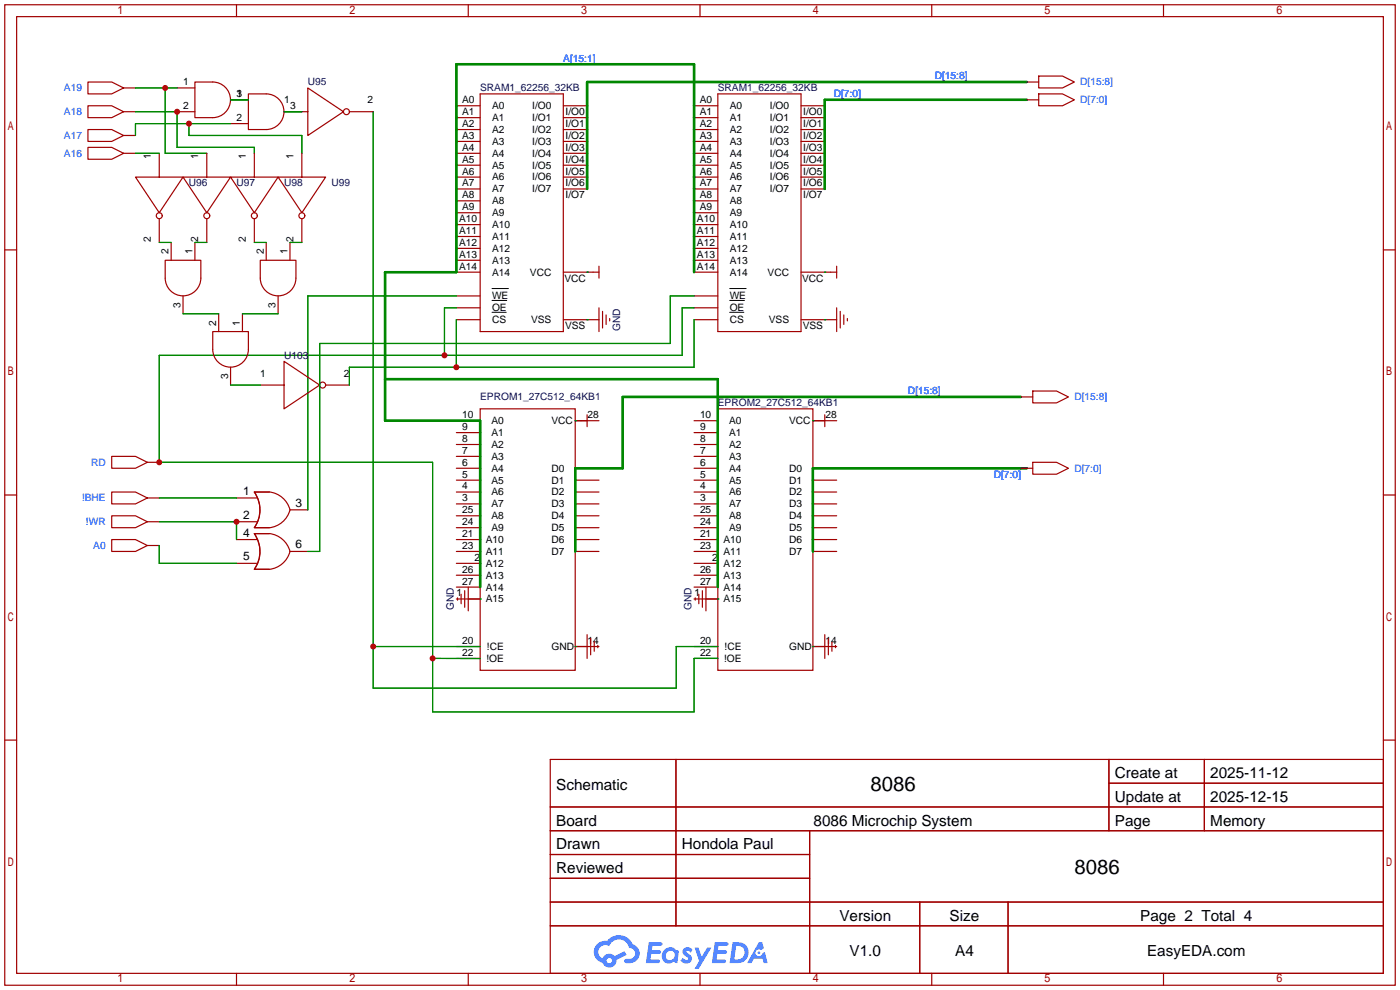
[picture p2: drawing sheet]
<svg xmlns="http://www.w3.org/2000/svg" width="299mm" height="212mm" viewBox="0 0 299 212" stroke-linecap="round" stroke-linejoin="round" font-family="sans-serif">
<g fill="none" stroke="#a10000" stroke-width=".25">
<path d="M1 1h297.2v209.6h-297.2zM3.6 3.6h292.1v204.4h-292.1zM50.5 1v2.6M100.1 1v2.6M149.6 1v2.6M199.1 1v2.6M248.7 1v2.6M1 53.4h2.6M295.7 53.4h2.5M1 105.8h2.6M295.7 105.8h2.5M1 158.2h2.6"/>
<path d="M295.7 158.2h2.5M117.6 162.3h178.1v45.7h-178.1zM117.6 172.5h178.1M117.6 177.5h178.1M144.5 162.3v35.6M173 177.5v30.5M237 162.3v15.2M237 167.4h58.7M257.4 162.3v15.2M117.6 182.6h55.4M117.6 192.8h178.1M117.6 187.7h55.4"/>
<path d="M117.6 197.9h178.1M196.6 192.8v15.2M215.4 192.8v15.2M50.5 208v2.6M100.1 208v2.6M149.6 208v2.6M199.1 208v2.6M248.7 208v2.6"/>
</g>
<g fill="#5487ff">
<path d="M146.2 202.7a1.3 1.3 0 0 1 1.8 .3l-.4 .6a.54 .54 0 0 0-.9-.2l.1 .2a1.28 1.28 0 0 1 .8 2 1.53 1.53 0 0 1-2.2-.3l.5-.6 .8 .5a.31 .31 0 0 0 .4-.3 .31 .31 0 0 0-.3-.4 1.12 1.12 0 0 1-.6-1.8z"/>
<path d="M148.5 202.5h.8l.7 2 1.1-2h1l-2.8 4.6h-.9l1-1.7z"/>
<path d="M138.7 201.4h1.6a1.31 1.31 0 0 1 1.3 .2 .4 .4 0 0 1-.4 .5l-1.8 .1-.1 .9h1.7a.4 .4 0 0 1 .3 .4 .4 .4 0 0 1-.4 .4h-1.7l-.2 1.2h1.4a.46 .46 0 0 1 .5 0 .46 .46 0 0 1 .1 .5l-.3 .2h-2.7z"/>
<path d="M152.8 201.4h1.6a1.32 1.32 0 0 1 1.3 .2 .39 .39 0 0 1-.4 .5l-1.7 .1-.2 .9h1.7a.4 .4 0 0 1 .3 .4 .4 .4 0 0 1-.4 .4h-1.7l-.2 1.2h1.4a.46 .46 0 0 1 .5 0 .46 .46 0 0 1 .1 .5l-.3 .2h-2.7z"/>
<path d="M162.2 201.4h.7l.4 1.3-.7 .4a.75 .75 0 0 0-1.1 .3 .75 .75 0 0 0 .5 1 .75 .75 0 0 0 .9-.7l.6-.2 .6 2.3h-.9l-.2-.9h-1.9l-.5 .9h-.9z"/>
<path d="M156.6 201.4l-.7 4.4h1.5a2.27 2.27 0 0 0 2.6-2.2 2.27 2.27 0 0 0-2.7-2.2zM157.3 202.1a1.5 1.5 0 0 1 1.8 1.6 1.5 1.5 0 0 1-1.9 1.4h-.3z"/>
<path d="M142 203a1.6 1.6 0 0 0-.3 2.3 1.6 1.6 0 0 0 2.3 .2l.8 .3 .3-2.4-.2-.3-.4-.1a1.58 1.58 0 0 0-2.5 0zM142.6 203.5a.98 .98 0 0 1 1.6 .4 .98 .98 0 0 1-1.1 1.3 .94 .94 0 0 1-.8-.7 .94 .94 0 0 1 .3-1z"/>
<path d="M127.6 201.8a2.37 2.37 0 0 0 1.2 4 1.54 1.54 0 0 0 1.7 1 1.54 1.54 0 0 0 1.3-1.6l2.1-1.1-.4-.8-2.1 1a1.57 1.57 0 0 0-2.6 .5 1.5 1.5 0 0 1-.7-2.1 1.5 1.5 0 0 1 2.1-.5 2.23 2.23 0 0 1 2.3-1.4 2.23 2.23 0 0 1 2 1.8 1.16 1.16 0 0 1 1.3 1.1 1.16 1.16 0 0 1-1.1 1.2h-.7a.47 .47 0 0 0-.6 .4 .47 .47 0 0 0 .4 .5 2.17 2.17 0 0 0 2.6-.9 2.17 2.17 0 0 0-.4-2.7l-.8-.4a3.2 3.2 0 0 0-5.4-.7l-1.2 .1zM129.7 205.3a.58 .58 0 0 1 1.1 0 .58 .58 0 0 1-1.1 0z"/>
<circle cx="162.2" cy="203.6" r=".28"/>
</g>
<g fill="none" stroke="#a10000" stroke-width=".25">
<path d="M18.8 17.5h5.1l2.5 1.3-2.5 1.3h-5.1zM26.4 18.8h2.6M37.8 18.8h3.9M41.7 17.5h3.8a3.8 3.8 0 0 1 3.8 3.8 3.8 3.8 0 0 1-3.8 3.8h-3.8zM65.8 18.8l7.6 5.1-7.6 5.1zM219.5 17.5h2.5M222 16.3h5.1l2.5 1.2-2.5 1.3h-5.1zM18.8 22.6h5.1l2.5 1.3-2.5 1.2h-5.1zM18.8 27.7h5.1l2.5 1.3-2.5 1.2h-5.1zM18.8 31.5h5.1l2.5 1.3-2.5 1.2h-5.1zM26.4 23.9h2.6M26.4 29h2.6"/>
<path d="M26.4 32.8h2.6M29 37.8h10.1l-5.1 7.7zM34 32.8v5M37.8 23.9h3.9M39.1 37.8h10.2l-5.1 7.7zM44.2 32.8v5M49.3 37.8h10.1l-5 7.7zM49.3 21.3h3.8M49.3 26.4h3.8M53.1 20.1h3.8a3.8 3.8 0 0 1 3.8 3.8 3.8 3.8 0 0 1-3.8 3.8h-3.8zM54.4 32.8v5M59.4 37.8h10.2l-5.1 7.7z"/>
<path d="M60.7 23.9h5.1M64.5 32.8v5M74.7 23.9h5.1M97.5 22.6h5.1M97.5 25.1h5.1M97.5 27.7h5.1M97.5 30.2h5.1M97.5 32.8h5.1M97.5 35.3h5.1M97.5 37.8h5.1M102.6 20.1h17.8v50.8h-17.8zM120.4 22.6h5.1"/>
<path d="M120.4 25.1h5.1M120.4 27.7h5.1M120.4 30.2h5.1M120.4 32.8h5.1M120.4 35.3h5.1M120.4 37.8h5.1M148.3 22.6h5.1M148.3 25.1h5.1M148.3 27.7h5.1M148.3 30.2h5.1M148.3 32.8h5.1M148.3 35.3h5.1"/>
<path d="M148.3 37.8h5.1M153.4 20.1h17.8v50.8h-17.8zM171.2 22.6h5.1M171.2 25.1h5.1M171.2 27.7h5.1M171.2 30.2h5.1M171.2 32.8h5.1M171.2 35.3h5.1M171.2 37.8h5.1M219.5 21.3h2.5M222 20.1h5.1l2.5 1.2-2.5 1.3h-5.1zM34 46.7v5.1"/>
<path d="M35.3 55.6h7.6v3.8a3.8 3.8 0 0 1-3.8 3.8 3.8 3.8 0 0 1-3.8-3.8zM36.6 51.8v3.8M41.7 51.8v3.8M44.2 46.7v5.1M54.4 46.7v5.1M55.6 55.6h7.6v3.8a3.8 3.8 0 0 1-3.8 3.8 3.8 3.8 0 0 1-3.8-3.8zM56.9 51.8v3.8M62 51.8v3.8M64.5 46.7v5.1M97.5 40.4h5.1M97.5 42.9h5.1M97.5 45.5h5.1"/>
<path d="M97.5 48h5.1M97.5 50.5h5.1M97.5 53.1h5.1M97.5 55.6h5.1M97.5 58.2h5.1M120.4 40.4h5.1M120.4 58.2h7.6M128 56.9v2.5M148.3 40.4h5.1M148.3 42.9h5.1M148.3 45.5h5.1M148.3 48h5.1"/>
<path d="M148.3 50.5h5.1M148.3 53.1h5.1M148.3 55.6h5.1M148.3 58.2h5.1M171.2 40.4h5.1M171.2 58.2h7.6M178.8 56.9v2.5M39.1 63.2v3.9M45.5 70.9h7.6v3.8a3.8 3.8 0 0 1-3.8 3.8 3.8 3.8 0 0 1-3.8-3.8zM46.7 67.1v3.8M49.3 78.5v3.8M51.8 67.1v3.8"/>
<path d="M59.4 63.2v3.9M60.7 77.2l7.6 5.1-7.6 5.1zM97.5 63.2h5.1M97.5 65.8h5.1M97.5 68.3h5.1M120.4 68.3h7.6M128 65.8v5.1M128.8 66.5v3.6M129.5 67.3v2M130.3 68.1v.5M148.3 63.2h5.1M148.3 65.8h5.1"/>
<path d="M148.3 68.3h5.1M171.2 68.3h7.6M178.8 65.8v5.1M179.6 66.5v3.6M180.3 67.3v2M181.1 68.1v.5M23.9 97.5h5.1l2.5 1.3-2.5 1.3h-5.1zM31.5 98.8h2.5M55.6 82.3h5.1M69.6 82.3h5.1M97.5 89.9h5.1M97.5 92.5h5.1"/>
<path d="M97.5 95h5.1M97.5 97.5h5.1M102.6 87.4h20.3v55.9h-20.3zM122.9 89.9h5.1M125.5 88.6v2.6M148.3 89.9h5.1M148.3 92.5h5.1M148.3 95h5.1M148.3 97.5h5.1M153.4 87.4h20.3v55.9h-20.3zM173.7 89.9h5.1M176.3 88.6v2.6"/>
<path d="M218.2 84.8h2.5M220.7 83.6h5.1l2.5 1.2-2.5 1.3h-5.1zM220.7 98.8h5.1l2.5 1.3-2.5 1.2h-5.1zM23.9 105.2h5.1l2.5 1.2-2.5 1.3h-5.1zM23.9 110.2h5.1l2.5 1.3-2.5 1.3h-5.1zM23.9 115.3h5.1l2.5 1.3-2.5 1.3h-5.1zM31.5 106.4h2.5M31.5 111.5h2.5M31.5 116.6h2.5M50.5 115.3h4.4M50.5 106.4h4.4M50.5 111.5h4.4"/>
<path d="M54.4 112.8h3.1M57.5 105.2h-3.1a6.6 6.6 0 0 1 0 7.6h3.1M57.5 105.2h-3.1a6.6 6.6 0 0 1 0 7.5M57.5 114h-3.1a6.6 6.6 0 0 1 0 7.7h3.1M57.5 114h-3.1a6.6 6.6 0 0 1 0 7.6M57.6 105.1a5.2 5.2 0 0 1 4.4 3.9M57.6 114a5.2 5.2 0 0 1 4.4 3.9M62 117.9h3.8M62 109h3.8M62 109a5.2 5.2 0 0 1-4.4 3.8M62 117.9a5.2 5.2 0 0 1-4.4 3.8M97.5 100.1h5.1"/>
<path d="M97.5 102.6h5.1M97.5 110.2h5.1M97.5 112.8h5.1M97.5 115.3h5.1M97.5 117.9h5.1M97.5 105.2h5.1M97.5 107.7h5.1M122.9 100.1h5.1M122.9 102.6h5.1M122.9 110.2h5.1M122.9 112.8h5.1M122.9 115.3h5.1"/>
<path d="M122.9 117.9h5.1M122.9 105.2h5.1M122.9 107.7h5.1M148.3 100.1h5.1M148.3 102.6h5.1M148.3 110.2h5.1M148.3 112.8h5.1M148.3 115.3h5.1M148.3 117.9h5.1M148.3 105.2h5.1M148.3 107.7h5.1M173.7 100.1h5.1"/>
<path d="M173.7 102.6h5.1M173.7 110.2h5.1M173.7 112.8h5.1M173.7 115.3h5.1M173.7 117.9h5.1M173.7 105.2h5.1M173.7 107.7h5.1M218.2 100.1h2.5M50.5 120.4h4.4M54.4 121.7h3.1M97.5 138.2h5.1M97.5 120.4h5.1"/>
<path d="M97.5 122.9h5.1M97.5 125.5h5.1M97.5 128h5.1M97.8 127.8v.5M98.6 127v2M99.3 126.2v3.6M100.1 125.5v5.1M122.9 138.2h5.1M125.5 135.6v5.1M126.2 136.4v3.6M127 137.2v2M127.8 137.9v.5"/>
<path d="M148.3 138.2h5.1M148.3 120.4h5.1M148.3 122.9h5.1M148.3 125.5h5.1M148.3 128h5.1M148.6 127.8v.5M149.4 127v2M150.1 126.2v3.6M150.9 125.5v5.1M173.7 138.2h5.1M176.3 135.6v5.1M177 136.4v3.6"/>
<path d="M177.8 137.2v2M178.6 137.9v.5M97.5 140.7h5.1M148.3 140.7h5.1"/>
<circle cx="74" cy="23.9" r=".63"/>
<circle cx="34" cy="46.1" r=".63"/>
<circle cx="44.2" cy="46.1" r=".63"/>
<circle cx="54.4" cy="46.1" r=".63"/>
<circle cx="64.5" cy="46.1" r=".63"/>
<circle cx="69" cy="82.3" r=".63"/>
</g>
<path d="M219.5 17.5h-94v22.9M219.5 21.3h-43.2v19.1M148.3 58.2v-44.5h-50.8v44.5h-15.2v31.7h20.3v35.6M82.3 81h71.1v44.5M218.2 84.8h-85.1v15.3h-10.2v17.8M219.5 100.1h-45.8v17.8" fill="none" stroke="#008700" stroke-width=".51"/>
<path d="M105.2 61.7h3.5M105.2 64.2h3.1M105.2 66.7h3M156 61.7h3.5M156 64.2h3.1M156 66.7h3" fill="none" stroke="#000" stroke-width=".21"/>
<g fill="none" stroke="#008700" stroke-width=".25">
<path d="M29 18.8h8.8M35.3 18.8v14h8.9M29 32.8h5M29 23.9h8.8v7.6h16.6v1.3M40.4 26.4v2.6h24.1v3.8M49.3 21.3h3.8M49.3 26.4h-20.3v2.6M60.7 23.9h3.8M79.8 23.9v123.2h64.7v-8.9h8.9M34 51.8h2.6M41.7 51.8h2.5M54.4 51.8h2.5"/>
<path d="M62 51.8h2.5M125.5 58.2h.1M176.3 58.2h.1M39.1 67.1h7.6M51.8 67.1h7.6M97.5 65.8h-2.5v10.1M97.5 63.2h-31.7v45.8M97.5 68.3v10.2M125.5 68.3h.1M148.3 65.8h-2.5v10.1h-111.8v22.9h58.5v53.3h55.8v-11.4h5.1M148.3 68.3v10.2h-73.6v3.8M148.3 63.2h-5v10.2h-75v44.5h-2.5"/>
<path d="M176.3 68.3h.1M49.3 82.3h6.3M122.9 89.9h.1M173.7 89.9h.1M34 116.6v3.8h16.5M34 106.4h16.5M34 111.5h16.5v3.8M79.8 138.2h22.8M102.6 128h.1M122.9 138.2h.1M153.4 128h.1M173.7 138.2h.1"/>
<path d="M92.5 140.7h10.1"/>
</g>
<g fill="#c00">
<circle cx="92.5" cy="140.7" r=".63"/>
<circle cx="34" cy="98.8" r=".63"/>
<circle cx="95" cy="75.9" r=".63"/>
<circle cx="50.5" cy="111.5" r=".63"/>
<circle cx="79.8" cy="138.2" r=".63"/>
<circle cx="35.3" cy="18.8" r=".63"/>
<circle cx="37.8" cy="23.9" r=".63"/>
<circle cx="40.4" cy="26.4" r=".63"/>
<circle cx="97.5" cy="78.5" r=".63"/>
</g>
<g font-size="4.4">
<text x="186" y="169.1">8086</text>
<text x="229.6" y="186.9">8086</text>
</g>
<g font-size="3.3">
<text x="238.3" y="166.3">Create at</text>
<text x="258.7" y="166.3">2025-11-12</text>
<text x="118.9" y="168.8">Schematic</text>
<text x="238.3" y="171.4">Update at</text>
<text x="258.7" y="171.4">2025-12-15</text>
<text x="118.9" y="176.5">Board</text>
<text x="173.9" y="176.5">8086 Microchip System</text>
<text x="238.3" y="176.5">Page</text>
<text x="258.7" y="176.5">Memory</text>
<text x="118.9" y="181.5">Drawn</text>
<text x="145.7" y="181.5">Hondola Paul</text>
<text x="118.9" y="186.6">Reviewed</text>
<text x="179.4" y="196.8">Version</text>
<text x="203" y="196.8">Size</text>
<text x="243.7" y="196.8">Page 2 Total 4</text>
<text x="181.6" y="204.4">V1.0</text>
<text x="204.1" y="204.4">A4</text>
<text x="245.2" y="204.4">EasyEDA.com</text>
</g>
<g font-size="2.5">
<text x="52" y="105.8">1</text>
<text x="52" y="110.9">2</text>
<text x="63.2" y="108.3">3</text>
<text x="52" y="114.7">4</text>
<text x="52" y="119.8">5</text>
<text x="63.2" y="117.2">6</text>
</g>
<g font-size="2.2" fill="#00f">
<text x="120.4" y="13.2">A[15:1]</text>
<text x="199.8" y="17">D[15:8]</text>
<text x="13.7" y="19.5">A19</text>
<text x="178.2" y="20.8">D[7:0]</text>
<text x="230.9" y="18.3">D[15:8]</text>
<text x="230.9" y="22.1">D[7:0]</text>
<text x="13.7" y="24.6">A18</text>
<text x="13.7" y="29.7">A17</text>
<text x="13.7" y="33.5">A16</text>
<text x="194.1" y="84.3">D[15:8]</text>
<text x="229.6" y="85.6">D[15:8]</text>
<text x="19.5" y="99.5">RD</text>
<text x="229.6" y="100.8">D[7:0]</text>
<text x="17.5" y="107.2">!BHE</text>
<text x="212.4" y="102.1">D[7:0]</text>
<text x="18.4" y="112.2">!WR</text>
<text x="19.9" y="117.3">A0</text>
</g>
<g font-size="2.2">
<text x="39.1" y="18.3">1</text>
<text x="39.1" y="23.3">2</text>
<text x="50.6" y="20.8">3</text>
<text x="50.6" y="20.8">1</text>
<text x="60.7" y="22.1">1</text>
<text x="62" y="23.3">3</text>
<text x="78.5" y="22.1">2</text>
<text x="98.7" y="22.1">A0</text>
<text x="105.2" y="23.3">A0</text>
<text x="113.7" y="23.3">I/O0</text>
<text x="149.5" y="22.1">A0</text>
<text x="156" y="23.3">A0</text>
<text x="164.5" y="23.3">I/O0</text>
<text x="50.6" y="25.9">2</text>
<text x="98.7" y="24.6">A1</text>
<text x="98.7" y="27.1">A2</text>
<text x="98.7" y="29.7">A3</text>
<text x="105.2" y="25.9">A1</text>
<text x="105.2" y="28.4">A2</text>
<text x="113.7" y="25.9">I/O1</text>
<text x="113.7" y="28.4">I/O2</text>
<text x="120.9" y="24.6">I/O0</text>
<text x="120.9" y="27.1">I/O1</text>
<text x="120.9" y="29.7">I/O2</text>
<text x="149.5" y="24.6">A1</text>
<text x="149.5" y="27.1">A2</text>
<text x="149.5" y="29.7">A3</text>
<text x="156" y="25.9">A1</text>
<text x="156" y="28.4">A2</text>
<text x="164.5" y="25.9">I/O1</text>
<text x="164.5" y="28.4">I/O2</text>
<text x="171.7" y="24.6">I/O0</text>
<text x="171.7" y="27.1">I/O1</text>
<text x="171.7" y="29.7">I/O2</text>
<text x="32.2" y="34" transform="rotate(-90 32.2 34)">1</text>
<text x="42.4" y="34" transform="rotate(-90 42.4 34)">1</text>
<text x="52.5" y="34" transform="rotate(-90 52.5 34)">1</text>
<text x="62.7" y="34" transform="rotate(-90 62.7 34)">1</text>
<text x="98.7" y="32.2">A4</text>
<text x="98.7" y="34.8">A5</text>
<text x="105.2" y="31">A3</text>
<text x="105.2" y="33.5">A4</text>
<text x="113.7" y="31">I/O3</text>
<text x="113.7" y="33.5">I/O4</text>
<text x="120.9" y="32.2">I/O3</text>
<text x="120.9" y="34.8">I/O4</text>
<text x="149.5" y="32.2">A4</text>
<text x="149.5" y="34.8">A5</text>
<text x="156" y="31">A3</text>
<text x="156" y="33.5">A4</text>
<text x="164.5" y="31">I/O3</text>
<text x="164.5" y="33.5">I/O4</text>
<text x="171.7" y="32.2">I/O3</text>
<text x="171.7" y="34.8">I/O4</text>
<text x="98.7" y="37.3">A6</text>
<text x="98.7" y="39.8">A7</text>
<text x="105.2" y="36">A5</text>
<text x="105.2" y="38.6">A6</text>
<text x="105.2" y="41.1">A7</text>
<text x="113.7" y="36">I/O5</text>
<text x="113.7" y="38.6">I/O6</text>
<text x="113.7" y="41.1">I/O7</text>
<text x="120.9" y="37.3">I/O5</text>
<text x="120.9" y="39.8">I/O6</text>
<text x="149.5" y="37.3">A6</text>
<text x="149.5" y="39.8">A7</text>
<text x="156" y="36">A5</text>
<text x="156" y="38.6">A6</text>
<text x="156" y="41.1">A7</text>
<text x="164.5" y="36">I/O5</text>
<text x="164.5" y="38.6">I/O6</text>
<text x="164.5" y="41.1">I/O7</text>
<text x="171.7" y="37.3">I/O5</text>
<text x="171.7" y="39.8">I/O6</text>
<text x="98.1" y="47.5">A10</text>
<text x="98.7" y="42.4">A8</text>
<text x="98.7" y="44.9">A9</text>
<text x="105.2" y="43.7">A8</text>
<text x="105.2" y="46.2">A9</text>
<text x="120.9" y="42.4">I/O7</text>
<text x="148.9" y="47.5">A10</text>
<text x="149.5" y="42.4">A8</text>
<text x="149.5" y="44.9">A9</text>
<text x="156" y="43.7">A8</text>
<text x="156" y="46.2">A9</text>
<text x="171.7" y="42.4">I/O7</text>
<text x="32.2" y="51.8" transform="rotate(-90 32.2 51.8)">2</text>
<text x="42.4" y="51.8" transform="rotate(-90 42.4 51.8)">2</text>
<text x="52.5" y="51.8" transform="rotate(-90 52.5 51.8)">2</text>
<text x="62.7" y="51.8" transform="rotate(-90 62.7 51.8)">2</text>
<text x="98.1" y="50">A11</text>
<text x="98.1" y="52.5">A12</text>
<text x="105.2" y="48.7">A10</text>
<text x="105.2" y="51.3">A11</text>
<text x="105.2" y="53.8">A12</text>
<text x="148.9" y="50">A11</text>
<text x="148.9" y="52.5">A12</text>
<text x="156" y="48.7">A10</text>
<text x="156" y="51.3">A11</text>
<text x="156" y="53.8">A12</text>
<text x="36" y="54.3" transform="rotate(-90 36 54.3)">2</text>
<text x="41.1" y="54.3" transform="rotate(-90 41.1 54.3)">1</text>
<text x="56.4" y="54.3" transform="rotate(-90 56.4 54.3)">2</text>
<text x="61.4" y="54.3" transform="rotate(-90 61.4 54.3)">1</text>
<text x="98.1" y="55.1">A13</text>
<text x="98.1" y="57.6">A14</text>
<text x="105.2" y="56.4">A13</text>
<text x="105.2" y="58.9">A14</text>
<text x="113.3" y="58.9">VCC</text>
<text x="148.9" y="55.1">A13</text>
<text x="148.9" y="57.6">A14</text>
<text x="156" y="56.4">A13</text>
<text x="156" y="58.9">A14</text>
<text x="164.1" y="58.9">VCC</text>
<text x="38.6" y="65.8" transform="rotate(-90 38.6 65.8)">3</text>
<text x="58.9" y="65.8" transform="rotate(-90 58.9 65.8)">3</text>
<text x="105.2" y="64">WE</text>
<text x="120.6" y="60.2">VCC</text>
<text x="156" y="64">WE</text>
<text x="171.4" y="60.2">VCC</text>
<text x="46.2" y="69.6" transform="rotate(-90 46.2 69.6)">2</text>
<text x="51.3" y="69.6" transform="rotate(-90 51.3 69.6)">1</text>
<text x="105.2" y="66.5">OE</text>
<text x="105.2" y="69.1">CS</text>
<text x="113.5" y="69.1">VSS</text>
<text x="120.8" y="70.3">VSS</text>
<text x="156" y="66.5">OE</text>
<text x="156" y="69.1">CS</text>
<text x="164.3" y="69.1">VSS</text>
<text x="171.6" y="70.3">VSS</text>
<text x="48.7" y="81" transform="rotate(-90 48.7 81)">3</text>
<text x="55.6" y="80.5">1</text>
<text x="73.5" y="80.5">2</text>
<text x="98.8" y="89.4">10</text>
<text x="125.6" y="89.4">28</text>
<text x="149.6" y="89.4">10</text>
<text x="176.4" y="89.4">28</text>
<text x="98.8" y="91.9">9</text>
<text x="98.8" y="94.5">8</text>
<text x="105" y="90.6">A0</text>
<text x="105" y="93.2">A1</text>
<text x="105" y="95.7">A2</text>
<text x="117.9" y="90.6">VCC</text>
<text x="149.6" y="91.9">9</text>
<text x="149.6" y="94.5">8</text>
<text x="155.8" y="90.6">A0</text>
<text x="155.8" y="93.2">A1</text>
<text x="155.8" y="95.7">A2</text>
<text x="168.7" y="90.6">VCC</text>
<text x="98.8" y="97">7</text>
<text x="98.8" y="99.5">6</text>
<text x="105" y="98.3">A3</text>
<text x="105" y="100.8">A4</text>
<text x="117.9" y="100.8">D0</text>
<text x="149.6" y="97">7</text>
<text x="149.6" y="99.5">6</text>
<text x="155.8" y="98.3">A3</text>
<text x="155.8" y="100.8">A4</text>
<text x="168.7" y="100.8">D0</text>
<text x="98.8" y="102.1">5</text>
<text x="98.8" y="104.6">4</text>
<text x="98.8" y="107.2">3</text>
<text x="105" y="103.3">A5</text>
<text x="105" y="105.9">A6</text>
<text x="117.9" y="103.3">D1</text>
<text x="117.9" y="105.9">D2</text>
<text x="149.6" y="102.1">5</text>
<text x="149.6" y="104.6">4</text>
<text x="149.6" y="107.2">3</text>
<text x="155.8" y="103.3">A5</text>
<text x="155.8" y="105.9">A6</text>
<text x="168.7" y="103.3">D1</text>
<text x="168.7" y="105.9">D2</text>
<text x="98.8" y="109.7">25</text>
<text x="98.8" y="112.2">24</text>
<text x="105" y="108.4">A7</text>
<text x="105" y="111">A8</text>
<text x="105" y="113.5">A9</text>
<text x="117.9" y="111">D4</text>
<text x="117.9" y="113.5">D5</text>
<text x="117.9" y="108.4">D3</text>
<text x="149.6" y="109.7">25</text>
<text x="149.6" y="112.2">24</text>
<text x="155.8" y="108.4">A7</text>
<text x="155.8" y="111">A8</text>
<text x="155.8" y="113.5">A9</text>
<text x="168.7" y="111">D4</text>
<text x="168.7" y="113.5">D5</text>
<text x="168.7" y="108.4">D3</text>
<text x="98.8" y="114.8">21</text>
<text x="98.8" y="117.3">23</text>
<text x="101.4" y="119.9">2</text>
<text x="103.8" y="116">A10</text>
<text x="103.8" y="118.6">A11</text>
<text x="117.9" y="116">D6</text>
<text x="117.9" y="118.6">D7</text>
<text x="149.6" y="114.8">21</text>
<text x="149.6" y="117.3">23</text>
<text x="152.2" y="119.9">2</text>
<text x="154.6" y="116">A10</text>
<text x="154.6" y="118.6">A11</text>
<text x="168.7" y="116">D6</text>
<text x="168.7" y="118.6">D7</text>
<text x="98.8" y="122.4">26</text>
<text x="98.8" y="124.9">27</text>
<text x="103.8" y="121.1">A12</text>
<text x="103.8" y="123.7">A13</text>
<text x="149.6" y="122.4">26</text>
<text x="149.6" y="124.9">27</text>
<text x="154.6" y="121.1">A12</text>
<text x="154.6" y="123.7">A13</text>
<text x="97.6" y="127.5">1</text>
<text x="103.8" y="126.2">A14</text>
<text x="103.8" y="128.7">A15</text>
<text x="148.4" y="127.5">1</text>
<text x="154.6" y="126.2">A14</text>
<text x="154.6" y="128.7">A15</text>
<text x="98.8" y="137.6">20</text>
<text x="125.6" y="137.6">14</text>
<text x="149.6" y="137.6">20</text>
<text x="176.4" y="137.6">14</text>
<text x="98.8" y="140.2">22</text>
<text x="103.9" y="141.4">!OE</text>
<text x="104.1" y="138.9">!CE</text>
<text x="117.9" y="138.9">GND</text>
<text x="149.6" y="140.2">22</text>
<text x="154.7" y="141.4">!OE</text>
<text x="154.9" y="138.9">!CE</text>
<text x="168.7" y="138.9">GND</text>
</g>
<g font-size="2.2" fill="#000080">
<text x="65.8" y="18.3">U95</text>
<text x="102.6" y="19.5">SRAM1_62256_32KB</text>
<text x="153.4" y="19.5">SRAM1_62256_32KB</text>
<text x="40.4" y="39.8">U96</text>
<text x="50.5" y="39.8">U97</text>
<text x="60.7" y="39.8">U98</text>
<text x="70.9" y="39.8">U99</text>
<text x="132.6" y="70.7" transform="rotate(-90 132.6 70.7)">GND</text>
<text x="60.7" y="76.7">U103</text>
<text x="102.6" y="85.6">EPROM1_27C512_64KB1</text>
<text x="153.4" y="86.8">EPROM2_27C512_64KB1</text>
<text x="97" y="130.4" transform="rotate(-90 97 130.4)">GND</text>
<text x="147.8" y="130.4" transform="rotate(-90 147.8 130.4)">GND</text>
</g>
</svg>
